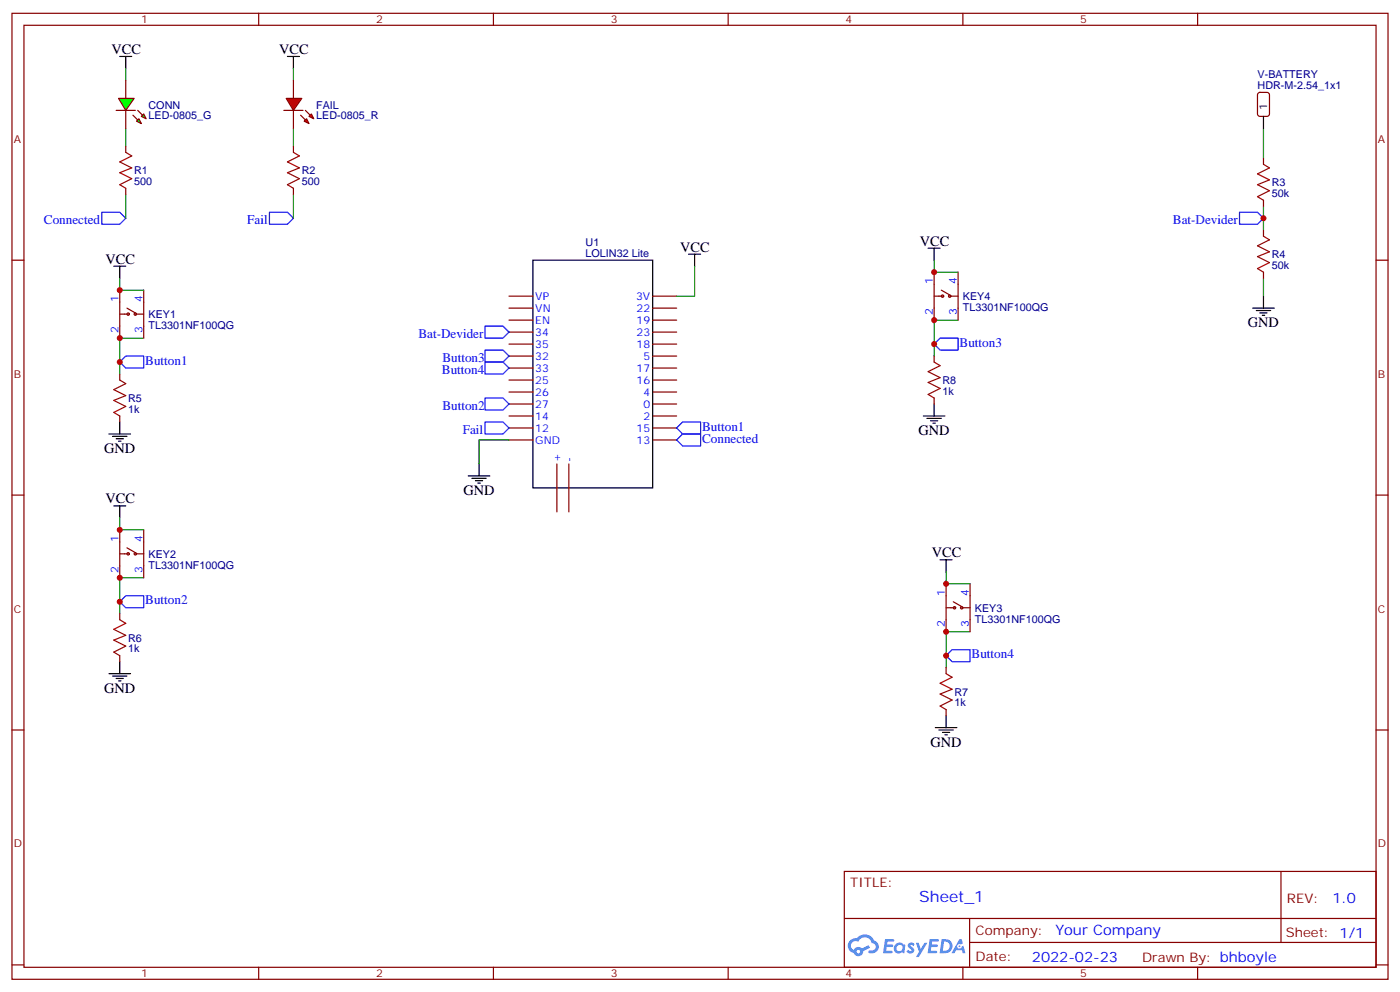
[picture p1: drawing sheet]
<svg xmlns="http://www.w3.org/2000/svg" width="412mm" height="292mm" viewBox="0 0 412 292" stroke-linecap="round" stroke-linejoin="round" font-family="sans-serif">
<g fill="none" stroke="#870000" stroke-width=".35">
<path d="M3.5 3.9h405.4v284.4h-405.4zM7.1 7.4h398.2v277.3h-398.2zM76.2 3.9v3.5M145.3 3.9v3.5M214.5 3.9v3.5M283.6 3.9v3.5M352.8 3.9v3.5M3.5 76.6h3.6M405.3 76.6h3.6M3.5 145.7h3.6M405.3 145.7h3.6M3.5 214.9h3.6"/>
<path d="M405.3 214.9h3.6M248.7 256.5h156.6v28.2h-156.6zM377.3 256.5v20.9M248.7 270.4h156.5M285.6 277.4h119.6M285.6 270.4v14.1M3.5 284h3.6M76.2 284.7v3.6M145.3 284.7v3.6M214.5 284.7v3.6M283.6 284.7v3.6M352.8 284.7v3.6"/>
<path d="M405.3 284h3.6"/>
</g>
<g fill="#5487ff">
<path d="M267.7 277.7a1.22 1.22 0 0 1 1.7 .2l-.4 .6a.47 .47 0 0 0-.3-.4 .47 .47 0 0 0-.5 .2l.1 .2a1.14 1.14 0 0 1 .8 1.8 1.14 1.14 0 0 1-1.9 0l-.2-.2 .5-.6 .7 .5a.29 .29 0 0 0 .3-.3 .29 .29 0 0 0-.2-.3 1.04 1.04 0 0 1-.6-1.7z"/>
<path d="M260.7 276.4h2.4l.3 .2-.2 .5-1.8 .1-.1 .8h1.5l.3 .4-.3 .4h-1.6l-.2 1.1h1.7l.2 .3-.2 .3-2.6 .1z"/>
<path d="M273.8 276.4h2.4l.3 .2-.1 .5-1.8 .1-.2 .8h1.6l.3 .4-.4 .4h-1.6l-.1 1.1h1.7l.2 .3-.2 .3-2.6 .1z"/>
<path d="M282.6 276.4h.7l.3 1.3-.6 .3a.69 .69 0 0 0-1 .3 .69 .69 0 0 0 .4 .9 .69 .69 0 0 0 .9-.6l.5-.2 .6 2.2h-.8l-.2-.9h-1.8l-.5 .9h-.8z"/>
<path d="M269.8 277.5h.8l.6 1.8 1.1-1.8h.9l-2.6 4.2h-.8l.9-1.5z"/>
<path d="M277.4 276.4l-.6 4.2h1.3a2.11 2.11 0 0 0 2.5-2.1 2.11 2.11 0 0 0-2.5-2.1zM278.1 277.2a1.39 1.39 0 0 1 1.7 1.4 1.39 1.39 0 0 1-1.8 1.3h-.3z"/>
<path d="M263.7 278.1a1.54 1.54 0 0 0-.1 2.1 1.54 1.54 0 0 0 2.2 .1l.6 .3 .3-2.3-.2-.3h-.4a1.49 1.49 0 0 0-2.4 .1zM264 279.1a.94 .94 0 0 1 1.8 0 .94 .94 0 0 1-1.8 0z"/>
<path d="M250.4 276.8a2.18 2.18 0 0 0 1.1 3.7 1.44 1.44 0 0 0 1.6 .9 1.44 1.44 0 0 0 1.2-1.4l2-1-.5-.8-1.9 1a1.47 1.47 0 0 0-2.4 .4 1.39 1.39 0 0 1-.7-1.9 1.39 1.39 0 0 1 2-.5 2.12 2.12 0 0 1 2.2-1.3 2.12 2.12 0 0 1 1.9 1.7 1.14 1.14 0 0 1 1.1 1.4 1.14 1.14 0 0 1-1.7 .7 .43 .43 0 0 0-.5 .4 .43 .43 0 0 0 .4 .5 1.98 1.98 0 0 0 2.5-1.2 1.98 1.98 0 0 0-1.2-2.6 3.1 3.1 0 0 0-5.3-.6l-.9 .1zM252.3 280.1a.55 .55 0 0 1 1.1 0 .55 .55 0 0 1-1.1 0z"/>
<circle cx="282.6" cy="278.5" r=".26"/>
</g>
<g fill="none" stroke="#000" stroke-width=".35">
<path d="M35.3 16.6h3.5M37 16.6v3.5M84.7 16.6h3.5M86.4 16.6v3.5M372.2 34.3v3.5M33.5 78.4h3.5M35.3 78.4v3.5M157 76.6h35.3v67h-35.3zM202.8 74.8h3.6M204.6 74.8v3.6M273.4 73.1h3.5M275.2 73.1v3.5"/>
<path d="M369 90.7h6.4M370.1 91.4h4.2M371.1 92.1h2.1M371.8 92.8h.7M372.2 87.2v3.5M275.2 118.9v3.5M32.1 127.7h6.4M33.2 128.4h4.2M34.2 129.2h2.1M34.9 129.9h.7M35.3 124.2v3.5M141.1 136.6v3.5"/>
<path d="M272 122.4h6.3M273 123.2h4.3M274.1 123.9h2.1M274.8 124.6h.7M33.5 148.9h3.5M35.3 148.9v3.5M137.9 140.1h6.4M139 140.8h4.2M140.1 141.5h2.1M140.8 142.2h.7M276.9 164.8h3.6M278.7 164.8v3.5"/>
<path d="M32.1 198.3h6.4M33.2 199h4.2M34.2 199.7h2.1M35.3 194.8v3.5M34.9 200.4h.7M275.5 214.2h6.4M276.6 214.9h4.2M277.6 215.6h2.2M278.3 216.3h.7M278.7 210.6v3.6"/>
</g>
<g fill="none" stroke="#870000" stroke-width=".35">
<path d="M370.7 27.4l.4-.2h2.1l.7 .4v5.9l-.4 .7-2.4 .1-.6-.5-.1-5.9zM37 43.1v1.7M37 55.4v1.8M86.4 43.1v1.7M86.4 55.4v1.8M372.2 46.6v1.8M372.2 58.9v1.8M372.2 67.8v1.7M149.9 94.2h7.1M149.9 97.8h7.1M149.9 90.7h7.1M149.9 87.2h7.1"/>
<path d="M192.3 94.2h7M192.3 97.8h7M192.3 90.7h7M192.3 87.2h7M372.2 80.1v1.8M35.3 110.1v1.8M149.9 101.3h7.1M149.9 104.8h7.1M149.9 108.3h7.1M149.9 111.9h7.1M149.9 115.4h7.1M149.9 118.9h7.1"/>
<path d="M192.3 101.3h7M192.3 104.8h7M192.3 108.3h7M192.3 111.9h7M192.3 115.4h7M192.3 118.9h7M275.2 104.8v1.8M275.2 117.2v1.7M35.3 122.4v1.8M149.9 122.4h7.1M149.9 126h7.1M149.9 129.5h7.1"/>
<path d="M164 136.6v14.1M167.6 136.6v14.1M192.3 122.4h7M192.3 126h7M192.3 129.5h7M35.3 180.7v1.7M35.3 193v1.8M278.7 196.5v1.8M278.7 208.9v1.7"/>
</g>
<g fill="none" stroke="#008700" stroke-width=".35">
<path d="M37 20.1v3.6M37 37.8v5.3M86.4 20.1v3.6M86.4 37.8v5.3M372.2 37.8v8.8M37 57.2v7M86.4 57.2v7M204.6 78.4v8.8h-5.3M372.2 60.7v7.1M42.3 99.5h-7v10.6M282.2 94.2h-7v10.6M372.2 81.9v5.3"/>
<path d="M149.9 129.5h-8.8v7.1M42.3 170.1h-7v10.6M285.8 185.9h-7.1v10.6"/>
</g>
<g fill="none" stroke="#00f" stroke-width=".35">
<path d="M30 62.5h5.3l1.7 1.7-1.7 1.8h-5.3zM79.4 62.5h5.3l1.7 1.7-1.7 1.8h-5.3zM365.1 62.5h5.3l1.8 1.7-1.8 1.8h-5.3zM142.9 96h5.3l1.7 1.8-1.7 1.7h-5.3zM35.3 106.6l1.7-1.8h5.3v3.5h-5.3zM142.9 117.2h5.3l1.7 1.7-1.7 1.8h-5.3zM142.9 103h5.3l1.7 1.8-1.7 1.8h-5.3zM142.9 106.6h5.3l1.7 1.7-1.7 1.8h-5.3zM275.2 101.3l1.7-1.8h5.3v3.5h-5.3zM142.9 124.2h5.3l1.7 1.8-1.7 1.7h-5.3zM199.3 129.5l1.8-1.8h5.3v3.6h-5.3zM199.3 126l1.8-1.8h5.3v3.5h-5.3z"/>
<path d="M35.3 177.1l1.7-1.7h5.3v3.5h-5.3zM278.7 193l1.8-1.8h5.3v3.6h-5.3z"/>
</g>
<path d="M37 44.8l1.8 1.1-3.5 1.8 3.5 1.7-3.5 1.4 3.5 1.8-3.5 1.8 1.7 1M86.4 44.8l1.8 1.1-3.5 1.8 3.5 1.7-3.5 1.4 3.5 1.8-3.5 1.8 1.7 1M372.2 48.4l1.7 1-3.5 1.8 3.5 1.8-3.5 1.4 3.5 1.7-3.5 1.8 1.8 1M372.2 69.5l1.7 1.1-3.5 1.8 3.5 1.7-3.5 1.4 3.5 1.8-3.5 1.8 1.8 1M35.3 111.9l1.7 1-3.5 1.8 3.5 1.8-3.5 1.4 3.5 1.7-3.5 1.8 1.8 1M275.2 106.6l1.7 1-3.5 1.8 3.5 1.8-3.5 1.4 3.5 1.7-3.5 1.8 1.8 1.1M35.3 182.4l1.7 1.1-3.5 1.7 3.5 1.8-3.5 1.4 3.5 1.8-3.5 1.7 1.8 1.1M278.7 198.3l1.8 1.1-3.6 1.7 3.6 1.8-3.6 1.4 3.6 1.8-3.6 1.7 1.8 1.1" fill="none" stroke="#a10000" stroke-width=".35"/>
<g fill="#f00" stroke="#870000" stroke-width=".35">
<path d="M84.3 29h4.6l-2.5 3.5z"/>
<path d="M83.6 32.5h5.7z"/>
</g>
<g fill="#870000" stroke="#870000" stroke-width=".35">
<path d="M90 32.5l1.4 1.4z"/>
<path d="M88.5 33.9l1.5 1.4z"/>
</g>
<g fill="#f00" stroke="#870000" stroke-width=".35">
<path d="M91.7 33.5l.7 1.5-1.4-.7z"/>
<path d="M90.3 35l.7 1.4-1.4-.7z"/>
</g>
<g fill="none" stroke="#870000" stroke-width=".35">
<path d="M37 23.7v5.3M37 32.5v5.3M86.4 23.7v5.3M86.4 32.5v5.3M35.3 85.4v14.1M35.3 92.5h2.4M37.4 90.7l2.5 1.4M39.9 92.5h2.4M42.3 85.4v14.1M275.2 80.1v14.1M275.2 87.2h2.4M277.3 85.4l2.5 1.4"/>
<path d="M279.8 87.2h2.4M282.2 80.1v14.1M35.3 156v14.1M42.3 156v14.1M35.3 163h2.4M37.4 161.3l2.5 1.4M39.9 163h2.4M278.7 171.8v14.1M278.7 178.9h2.5M280.8 177.1l2.5 1.4M283.3 178.9h2.5M285.8 171.8v14.1"/>
<circle cx="37.7" cy="92.5" r=".35"/>
<circle cx="39.9" cy="92.5" r=".35"/>
<circle cx="277.6" cy="87.2" r=".35"/>
<circle cx="279.8" cy="87.2" r=".35"/>
<circle cx="37.7" cy="163" r=".35"/>
<circle cx="39.9" cy="163" r=".35"/>
<circle cx="281.2" cy="178.9" r=".35"/>
<circle cx="283.3" cy="178.9" r=".35"/>
</g>
<path d="M275.2 76.6v3.5h7M35.3 81.9v3.5h7M35.3 152.4v3.6h7M278.7 168.3v3.5h7.1" fill="none" stroke="#008700" stroke-width=".35"/>
<g fill="#0f0" stroke="#870000" stroke-width=".35">
<path d="M40.9 35l.7 1.4-1.4-.7z"/>
<path d="M42.3 33.5l.7 1.5-1.4-.7z"/>
</g>
<g fill="#870000" stroke="#870000" stroke-width=".35">
<path d="M39.2 33.9l1.4 1.4z"/>
<path d="M40.6 32.5l1.4 1.4z"/>
</g>
<path d="M34.2 32.5h5.7z" fill="#f00" stroke="#870000" stroke-width=".35"/>
<path d="M34.9 29h4.6l-2.5 3.5z" fill="#0f0" stroke="#870000" stroke-width=".35"/>
<g fill="#c00">
<circle cx="372.2" cy="64.2" r=".88"/>
<circle cx="35.3" cy="106.6" r=".88"/>
<circle cx="35.3" cy="177.1" r=".88"/>
<circle cx="275.2" cy="101.3" r=".88"/>
<circle cx="278.7" cy="193" r=".88"/>
<circle cx="35.3" cy="99.5" r=".88"/>
<circle cx="35.3" cy="85.4" r=".88"/>
<circle cx="35.3" cy="156" r=".88"/>
<circle cx="35.3" cy="170.1" r=".88"/>
<circle cx="278.7" cy="171.8" r=".88"/>
<circle cx="278.7" cy="185.9" r=".88"/>
<circle cx="275.2" cy="94.2" r=".88"/>
<circle cx="275.2" cy="80.1" r=".88"/>
</g>
<text font-size="4.6" fill="#00f" x="270.8" y="265.5">Sheet_1</text>
<g font-size="4.2">
<text x="32.8" y="15.9">VCC</text>
<text x="82.2" y="15.9">VCC</text>
<text x="31" y="77.6">VCC</text>
<text x="200.4" y="74.1">VCC</text>
<text x="270.9" y="72.4">VCC</text>
<text x="367.6" y="96.3">GND</text>
<text x="270.6" y="128.1">GND</text>
<text x="30.7" y="133.4">GND</text>
<text x="31" y="148.2">VCC</text>
<text x="136.5" y="145.7">GND</text>
<text x="274.5" y="164.1">VCC</text>
<text x="30.7" y="203.9">GND</text>
<text x="274.1" y="219.8">GND</text>
</g>
<g font-size="4.2" fill="#00f">
<text x="392.5" y="265.8">1.0</text>
<text x="310.9" y="275.3">Your Company</text>
<text x="304" y="283.1">2022-02-23</text>
</g>
<g font-size="3.9" fill="#00f">
<text x="12.9" y="66">Connected</text>
<text x="72.8" y="66">Fail</text>
<text x="345.5" y="66">Bat-Devider</text>
<text x="123.3" y="99.5">Bat-Devider</text>
<text x="42.8" y="107.4">Button1</text>
<text x="130.3" y="106.7">Button3</text>
<text x="282.7" y="102.1">Button3</text>
<text x="130.2" y="110.2">Button4</text>
<text x="130.3" y="120.8">Button2</text>
<text x="136.3" y="127.7">Fail</text>
<text x="206.8" y="130.3">Connected</text>
<text x="206.8" y="126.8">Button1</text>
<text x="42.8" y="177.9">Button2</text>
<text x="286.2" y="193.8">Button4</text>
</g>
<g font-size="3.9" fill="#800">
<text x="250.5" y="261.1">TITLE:</text>
<text x="379.1" y="265.8">REV:</text>
<text x="287.4" y="275.3">Company:</text>
<text x="378.7" y="275.9">Sheet: 1/1</text>
<text x="287.4" y="283">Date:</text>
<text x="336.4" y="283.1">Drawn By: bhboyle</text>
</g>
<g font-size="3.2" fill="#800">
<text x="41.6" y="6.9">1</text>
<text x="110.8" y="6.9">2</text>
<text x="179.9" y="6.9">3</text>
<text x="249.1" y="6.9">4</text>
<text x="318.2" y="6.9">5</text>
<text x="4.1" y="42">A</text>
<text x="405.9" y="42">A</text>
<text x="4.1" y="111.2">B</text>
<text x="405.9" y="111.2">B</text>
<text x="4.1" y="180.3">C</text>
<text x="405.9" y="180.3">C</text>
<text x="4.1" y="249.4">D</text>
<text x="405.9" y="249.4">D</text>
<text x="41.6" y="287.7">1</text>
<text x="110.8" y="287.7">2</text>
<text x="179.9" y="287.7">3</text>
<text x="249.1" y="287.7">4</text>
<text x="318.2" y="287.7">5</text>
</g>
<g font-size="3.2" fill="#000080">
<text x="370.4" y="23">V-BATTERY</text>
<text x="370.4" y="26.1">HDR-M-2.54_1x1</text>
<text x="43.7" y="35">LED-0805_G</text>
<text x="43.7" y="31.9">CONN</text>
<text x="93.1" y="35">LED-0805_R</text>
<text x="93.1" y="31.9">FAIL</text>
<text x="39.5" y="51.3">R1</text>
<text x="88.9" y="51.3">R2</text>
<text x="39.5" y="54.4">500</text>
<text x="88.9" y="54.4">500</text>
<text x="374.6" y="57.9">50k</text>
<text x="374.6" y="54.9">R3</text>
<text x="172.5" y="75.5">LOLIN32 Lite</text>
<text x="172.5" y="72.3">U1</text>
<text x="374.6" y="76">R4</text>
<text x="374.6" y="79.1">50k</text>
<text x="283.6" y="88.3">KEY4</text>
<text x="43.7" y="93.6">KEY1</text>
<text x="283.6" y="91.5">TL3301NF100QG</text>
<text x="43.7" y="96.8">TL3301NF100QG</text>
<text x="277.6" y="113.1">R8</text>
<text x="37.7" y="118.4">R5</text>
<text x="277.6" y="116.2">1k</text>
<text x="37.7" y="121.5">1k</text>
<text x="43.7" y="167.4">TL3301NF100QG</text>
<text x="43.7" y="164.2">KEY2</text>
<text x="287.2" y="183.2">TL3301NF100QG</text>
<text x="287.2" y="180">KEY3</text>
<text x="37.7" y="189">R6</text>
<text x="37.7" y="192">1k</text>
<text x="281.2" y="207.9">1k</text>
<text x="281.2" y="204.9">R7</text>
</g>
<text font-size="3.2" x="373.2" y="32.5" transform="rotate(-90 373.2 32.5)">1</text>
<g font-size="3.2" fill="#00f">
<text x="274.8" y="83.6" transform="rotate(-90 274.8 83.6)">1</text>
<text x="281.9" y="83.6" transform="rotate(-90 281.9 83.6)">4</text>
<text x="34.9" y="88.9" transform="rotate(-90 34.9 88.9)">1</text>
<text x="42" y="88.9" transform="rotate(-90 42 88.9)">4</text>
<text x="157.7" y="88.2">VP</text>
<text x="187.4" y="88.2">3V</text>
<text x="157.7" y="95.3">EN</text>
<text x="157.7" y="91.8">VN</text>
<text x="187.5" y="91.8">22</text>
<text x="187.5" y="95.3">19</text>
<text x="274.8" y="92.7" transform="rotate(-90 274.8 92.7)">2</text>
<text x="281.9" y="92.7" transform="rotate(-90 281.9 92.7)">3</text>
<text x="34.9" y="98" transform="rotate(-90 34.9 98)">2</text>
<text x="42" y="98" transform="rotate(-90 42 98)">3</text>
<text x="157.7" y="98.8">34</text>
<text x="187.5" y="98.8">23</text>
<text x="157.7" y="102.3">35</text>
<text x="157.7" y="105.9">32</text>
<text x="187.5" y="102.3">18</text>
<text x="189.5" y="105.9">5</text>
<text x="157.7" y="109.4">33</text>
<text x="157.7" y="112.9">25</text>
<text x="187.5" y="109.4">17</text>
<text x="187.5" y="112.9">16</text>
<text x="157.7" y="116.5">26</text>
<text x="157.7" y="120">27</text>
<text x="189.5" y="116.5">4</text>
<text x="189.5" y="120">0</text>
<text x="157.7" y="123.5">14</text>
<text x="189.5" y="123.5">2</text>
<text x="157.7" y="127">12</text>
<text x="157.7" y="130.6">GND</text>
<text x="187.5" y="127">15</text>
<text x="187.5" y="130.6">13</text>
<text x="165.1" y="135.9" transform="rotate(-90 165.1 135.9)">+</text>
<text x="168.6" y="135.9" transform="rotate(-90 168.6 135.9)">-</text>
<text x="34.9" y="159.5" transform="rotate(-90 34.9 159.5)">1</text>
<text x="42" y="159.5" transform="rotate(-90 42 159.5)">4</text>
<text x="34.9" y="168.6" transform="rotate(-90 34.9 168.6)">2</text>
<text x="42" y="168.6" transform="rotate(-90 42 168.6)">3</text>
<text x="278.3" y="175.4" transform="rotate(-90 278.3 175.4)">1</text>
<text x="285.4" y="175.4" transform="rotate(-90 285.4 175.4)">4</text>
<text x="278.3" y="184.4" transform="rotate(-90 278.3 184.4)">2</text>
<text x="285.4" y="184.4" transform="rotate(-90 285.4 184.4)">3</text>
</g>
</svg>
